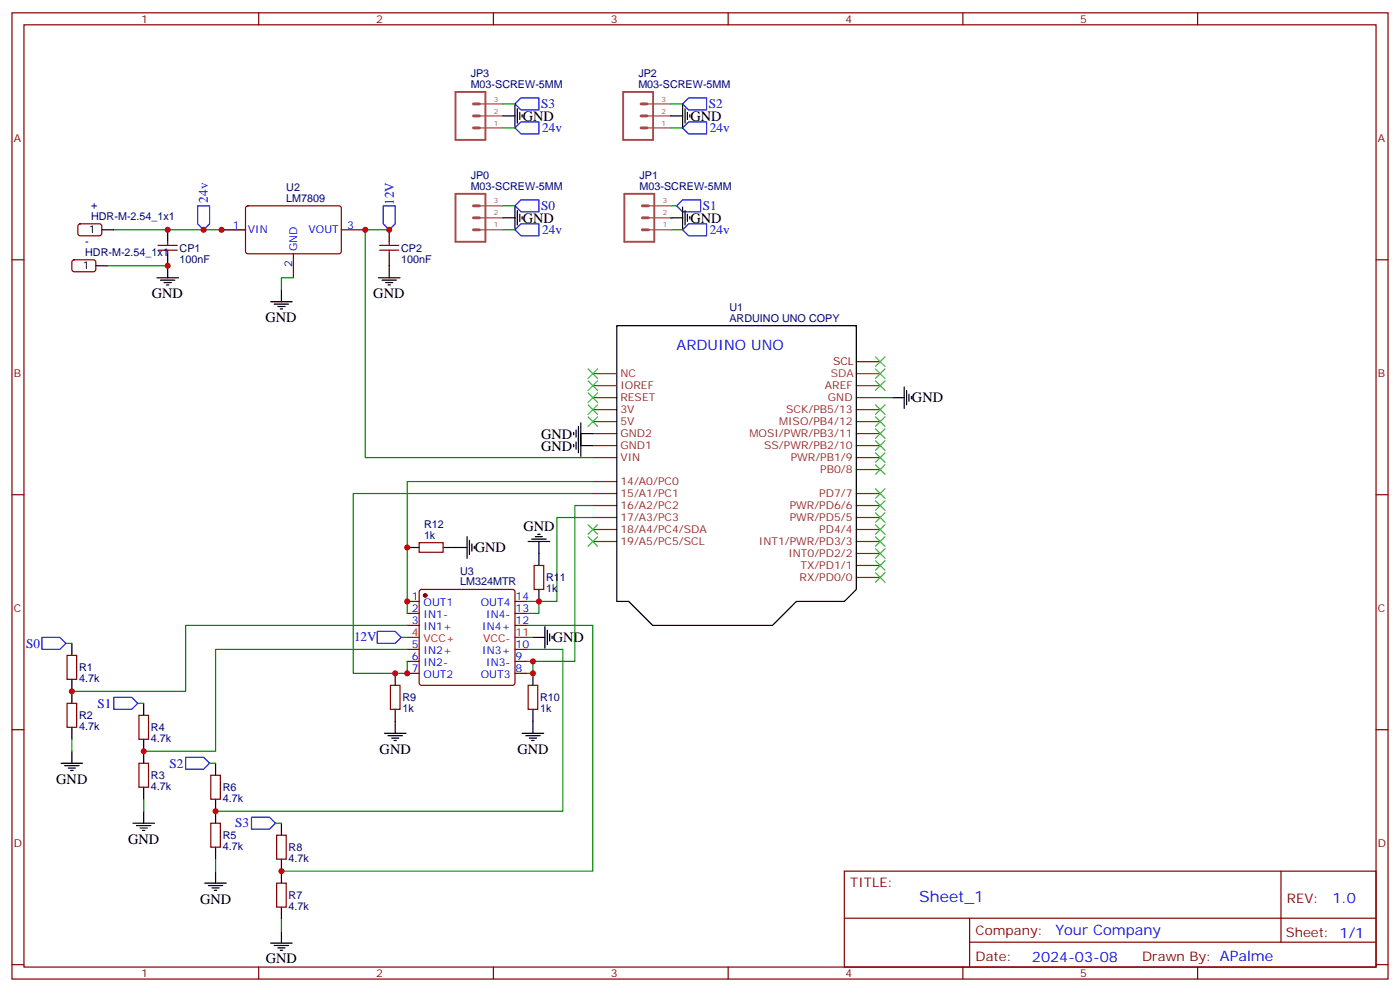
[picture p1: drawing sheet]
<svg xmlns="http://www.w3.org/2000/svg" width="412mm" height="292mm" viewBox="0 0 412 292" stroke-linecap="round" stroke-linejoin="round" font-family="sans-serif">
<g fill="none" stroke="#870000" stroke-width=".35">
<path d="M3.5 3.8h405.4v284.3h-405.4zM7.1 7.3h398.2v277.3h-398.2zM76.2 3.8v3.5M145.3 3.8v3.5M214.5 3.8v3.5M283.6 3.8v3.5M352.8 3.8v3.5M3.5 76.4h3.6M21.4 76.7l.5-.3 5.9 .1 .4 .7v2.3l-.7 .5-5.9-.1-.4-.6v-2.1zM23.2 66.1l.4-.2h6l.4 .7-.1 2.4-.6 .4-5.9-.1-.5-.6v-2.1zM46.6 72.2h5.6M46.6 73.6h5.6"/>
<path d="M49.4 71.2v1M49.4 73.6v1.1M65.3 67.6h7M72.6 60.8l.4-.2h27.1l.4 .7v13l-.7 .4-27-.1-.5-.6v-12.7zM86.4 74.7v7M100.5 67.6h7.1M111.8 72.2h5.7M111.8 73.6h5.7M114.7 71.2v1M114.7 73.6v1.1M405.3 76.4h3.6M3.5 145.6h3.6"/>
<path d="M123.5 159.7h7v2.8h-7zM405.3 145.6h3.6M119.9 177h3.6M123.7 173.7l.5-.2h26.8l.5 .2 .2 .5v26.8l-.2 .5-.5 .2h-26.8l-.5-.3-.2-.4v-26.8zM151.7 177h3.5M157.3 166.4h2.9v7.1h-2.9zM19.8 192.9h2.8v7h-2.8zM119.9 180.5h3.6M119.9 184h3.6M119.9 191.1h3.6M119.9 194.6h3.6M119.9 198.2h3.6"/>
<path d="M151.7 180.5h3.5M151.7 184h3.5M151.7 191.1h3.5M151.7 194.6h3.5M151.7 198.2h3.5M3.5 214.7h3.6M19.8 207h2.8v7h-2.8zM40.9 210.5h2.8v7.1h-2.8zM115 201.7h2.8v7h-2.8zM155.6 201.7h2.8v7h-2.8zM405.3 214.7h3.6M40.9 224.6h2.8v7.1h-2.8z"/>
<path d="M62.1 228.1h2.8v7.1h-2.8zM62.1 242.3h2.8v7h-2.8zM81.5 259.9h2.8v7h-2.8zM81.5 245.8h2.8v7h-2.8zM248.7 256.4h156.6v28.2h-156.6zM377.3 256.4v20.9M248.7 270.2h156.5M285.6 277.3h119.6M285.6 270.2v14.1M3.5 283.9h3.6M76.2 284.6v3.5M145.3 284.6v3.5"/>
<path d="M214.5 284.6v3.5M283.6 284.6v3.5M352.8 284.6v3.5M405.3 283.9h3.6"/>
</g>
<g fill="none" stroke="#8c2424" stroke-width=".35">
<path d="M174.6 117h7.1M174.6 113.5h7.1M174.6 110h7.1M252.2 117h7.1M252.2 113.5h7.1M174.6 134.7h7.1M174.6 131.1h7.1M174.6 127.6h7.1M174.6 124.1h7.1M174.6 120.5h7.1M252.2 138.2h7.1M252.2 134.7h7.1"/>
<path d="M252.2 131.1h7.1M252.2 127.6h7.1M252.2 124.1h7.1M252.2 120.5h7.1M174.6 159.3h7.1M174.6 155.8h7.1M174.6 152.3h7.1M174.6 148.8h7.1M174.6 145.2h7.1M174.6 141.7h7.1M252.2 159.3h7.1M252.2 155.8h7.1"/>
<path d="M252.2 152.3h7.1M252.2 148.8h7.1M252.2 145.2h7.1M252.2 169.9h7.1M252.2 166.4h7.1M252.2 162.9h7.1"/>
</g>
<path d="M252.2 110h7.1" fill="none" stroke="#933" stroke-width=".35"/>
<path d="M252.2 106.4h7.1" fill="none" stroke="#900" stroke-width=".35"/>
<g fill="none" stroke="#000" stroke-width=".35">
<path d="M148.2 34.1h3.5M151.7 30.9v6.4M152.4 32v4.2M153.1 33.1v2.1M153.8 33.8v.7M197.6 34.1h3.5M201.1 30.9v6.4M201.8 32v4.2M202.5 33.1v2.1M203.2 33.8v.7M28.2 78.2h3.5M30 67.6h3.5"/>
<path d="M49.4 67.6v3.6M49.4 74.7v7M114.7 67.6v3.6M114.7 74.7v7M148.2 64.1h3.5M151.7 60.9v6.4M152.4 62v4.2M153.1 63v2.2M153.8 63.7v.8M197.6 64.1h3.5M201.1 60.9v6.4M201.8 62v4.2"/>
<path d="M202.5 63v2.2M203.2 63.7v.8M46.2 81.7h6.4M47.3 82.4h4.2M48.3 83.1h2.1M49 83.9h.7M79.7 88.8h6.4M80.8 89.5h4.2M81.8 90.2h2.2M82.5 90.9h.8M82.9 85.3v3.5M111.5 81.7h6.3"/>
<path d="M112.5 82.4h4.3M113.6 83.1h2.1M114.3 83.9h.7M181.7 95.8h70.5v77.7l-3.5 3.5h-14.1l-7.1 7h-35.2l-7.1-7h-3.5zM262.8 117h3.5M266.3 113.8v6.4M267.1 114.9v4.2M267.8 116v2.1M268.5 116.7v.7M169 127.2v.8M169 130.8v.7M169.7 126.5v2.2"/>
<path d="M169.7 130.1v2.1M170.4 125.5v7.7M171.1 131.1h3.5M171.1 124.4v9.9M171.1 127.6h3.5M137.6 157.9v6.4M138.3 159v4.2M155.6 159.3h6.3M156.6 158.6h4.3M157.7 157.9h2.1M158.4 157.2h.7M158.7 159.3v7.1"/>
<path d="M119.9 161.1h3.6M130.5 161.1h7.1M139 160.1v2.1M139.7 160.8v.7M158.7 173.5v3.5M21.2 189.3v3.6M21.2 199.9v7.1M116.4 198.2v3.5M157 187.6h3.5M157 198.2v3.5M160.5 184.4v6.3M161.2 185.5v4.2"/>
<path d="M161.9 186.5v2.1M162.6 187.2v.7M21.2 214v3.6M42.3 207v3.5M42.3 217.6v7M113.2 215.8h6.4M114.3 216.5h4.2M115.4 217.2h2.1M116.1 217.9h.7M116.4 208.7v7.1M153.8 215.8h6.4M154.9 216.5h4.2"/>
<path d="M155.9 217.2h2.1M156.6 217.9h.7M157 208.7v7.1M18 224.6h6.3M19 225.3h4.3M20.1 226h2.1M20.8 226.7h.7M21.2 221.1v3.5M42.3 231.7v3.5M42.3 238.7v3.6M63.5 224.6v3.5M63.5 235.2v7.1"/>
<path d="M39.2 242.3h6.3M40.2 243h4.2M41.3 243.7h2.1M42 244.4h.7M60.3 259.9h6.4M63.5 249.3v3.5M63.5 256.4v3.5M82.9 242.3v3.5M82.9 252.8v7.1M61.4 260.6h4.2M62.4 261.3h2.2M63.1 262h.8"/>
<path d="M79.7 277.5h6.4M80.8 278.2h4.2M81.8 278.9h2.2M82.5 279.6h.8M82.9 266.9v3.6M82.9 274v3.5"/>
</g>
<path d="M134.2 27.1h8.8v14.1h-8.8zM183.6 27.1h8.8v14.1h-8.8zM134.2 57h8.8v14.2h-8.8zM183.9 57h8.8v14.2h-8.8z" fill="none" stroke="#a64a4a" stroke-width=".56"/>
<path d="M139.5 30.6h1.7M139.5 34.1h1.7M139.5 37.6h1.7M188.8 30.6h1.8M188.8 34.1h1.8M188.8 37.6h1.8M139.5 60.6h1.7M139.5 64.1h1.7M139.5 67.6h1.7M189.2 60.6h1.8M189.2 64.1h1.8M189.2 67.6h1.8" fill="none" stroke="#a64a4a" stroke-width=".85"/>
<path d="M141.2 37.6h7M141.2 34.1h7M141.2 30.6h7M190.6 37.6h7M190.6 34.1h7M190.6 30.6h7M141.2 67.6h7M141.2 64.1h7M141.2 60.6h7M191 67.6h6.9M191 64.1h6.9M191 60.6h6.9" fill="none" stroke="#a64a4a" stroke-width=".35"/>
<g fill="none" stroke="#008700" stroke-width=".35">
<path d="M148.2 37.6h3.5M148.2 30.6h3.5M197.6 37.6h3.5M197.6 30.6h3.5M31.7 78.2h17.7M33.5 67.6h38.8M114.7 67.6h-7.1v67.1h67M148.2 67.6h3.5M148.2 60.6h3.5M197.6 64.1h.3M197.9 67.6h3.2M197.9 60.6h1.4"/>
<path d="M86.4 81.7h-3.5v3.6M259.3 117h3.5M174.6 141.7h-54.7v38.8M174.6 145.2h-70.5v53h15.8v-3.6M174.6 148.8h-5.3v45.8h-12.3v3.6h-1.8M174.6 152.3h-10.6v24.7h-5.3v3.5h-3.5M155.2 177h3.5M19.4 189.3h1.8M118.2 187.6h1.7M119.9 184h-65.2v19.4h-33.5M119.9 191.1h-56.4v30h-21.2M155.2 191.1h10.6v47.6h-102.3"/>
<path d="M155.2 184h19.4v72.4h-91.7M155.2 187.6h1.8M155.2 194.6h1.8M21.2 217.6v3.5M40.6 207h1.7M42.3 235.2v3.5M61.7 224.6h1.8M63.5 252.8v3.6M81.1 242.3h1.8M82.9 270.5v3.5"/>
</g>
<g fill="none" stroke="#00f" stroke-width=".35">
<path d="M151.7 37.6l1.8-1.7h5.2v3.5h-5.2zM151.7 30.6l1.8-1.8h5.2v3.5h-5.2zM201.1 37.6l1.7-1.7h5.3v3.5h-5.3zM201.1 30.6l1.7-1.8h5.3v3.5h-5.3zM58.2 60.6h3.5v5.3l-1.7 1.7-1.8-1.7zM112.9 60.6h3.5v5.3l-1.7 1.7-1.8-1.7zM151.7 67.6l1.8-1.7h5.2v3.5h-5.2zM151.7 60.6l1.8-1.8h5.2v3.5h-5.2zM199.3 60.6l1.8-1.8h5.3v3.5h-5.3zM201.1 67.6l1.7-1.7h5.3v3.5h-5.3zM12.3 187.6h5.3l1.8 1.7-1.8 1.8h-5.3zM111.1 185.8h5.3l1.8 1.8-1.8 1.7h-5.3z"/>
<path d="M33.5 205.2h5.3l1.8 1.8-1.8 1.7h-5.3zM54.7 222.8h5.3l1.7 1.8-1.7 1.8h-5.3zM74.1 240.5h5.3l1.7 1.8-1.7 1.7h-5.3z"/>
</g>
<circle cx="125.2" cy="175.2" r=".53" fill="#870000" stroke="#870000" stroke-width=".35"/>
<path d="M119.9 187.6h3.6M151.7 187.6h3.5" fill="none" stroke="#f00" stroke-width=".35"/>
<g fill="none" stroke="#3c3" stroke-width=".35">
<path d="M173.2 108.5l2.8 2.9M173.2 112.1l2.8 2.8M173.2 115.6l2.8 2.8M173.2 119.1l2.8 2.9M176 108.5l-2.8 2.9M176 112.1l-2.8 2.8M176 115.6l-2.8 2.8M176 119.1l-2.8 2.9M257.9 105l2.8 2.8M257.9 108.5l2.8 2.9M257.9 112.1l2.8 2.8M257.9 119.1l2.8 2.9"/>
<path d="M260.7 105l-2.8 2.8M260.7 108.5l-2.8 2.9M260.7 112.1l-2.8 2.8M260.7 119.1l-2.8 2.9M173.2 122.7l2.8 2.8M176 122.7l-2.8 2.8M257.9 122.7l2.8 2.8M257.9 126.2l2.8 2.8M257.9 129.7l2.8 2.8M257.9 133.2l2.8 2.9M257.9 136.8l2.8 2.8M260.7 122.7l-2.8 2.8"/>
<path d="M260.7 126.2l-2.8 2.8M260.7 129.7l-2.8 2.8M260.7 133.2l-2.8 2.9M260.7 136.8l-2.8 2.8M173.2 154.4l2.8 2.8M173.2 157.9l2.8 2.9M176 154.4l-2.8 2.8M176 157.9l-2.8 2.9M257.9 143.8l2.8 2.8M257.9 147.4l2.8 2.8M257.9 150.9l2.8 2.8M257.9 154.4l2.8 2.8"/>
<path d="M257.9 157.9l2.8 2.9M260.7 143.8l-2.8 2.8M260.7 147.4l-2.8 2.8M260.7 150.9l-2.8 2.8M260.7 154.4l-2.8 2.8M260.7 157.9l-2.8 2.9M257.9 161.5l2.8 2.8M257.9 165l2.8 2.8M257.9 168.5l2.8 2.8M260.7 161.5l-2.8 2.8M260.7 165l-2.8 2.8M260.7 168.5l-2.8 2.8"/>
</g>
<g fill="#c00">
<circle cx="49.4" cy="67.6" r=".88"/>
<circle cx="21.2" cy="203.4" r=".88"/>
<circle cx="119.9" cy="177" r=".88"/>
<circle cx="42.3" cy="221.1" r=".88"/>
<circle cx="119.9" cy="198.2" r=".88"/>
<circle cx="63.5" cy="238.7" r=".88"/>
<circle cx="82.9" cy="256.4" r=".88"/>
<circle cx="114.7" cy="67.6" r=".88"/>
<circle cx="119.9" cy="161.1" r=".88"/>
<circle cx="158.8" cy="177" r=".88"/>
<circle cx="157" cy="198.2" r=".88"/>
<circle cx="157" cy="194.6" r=".88"/>
<circle cx="116.4" cy="198.2" r=".88"/>
<circle cx="49.4" cy="78.2" r=".88"/>
<circle cx="60" cy="67.6" r=".88"/>
<circle cx="65.3" cy="67.6" r=".88"/>
<circle cx="107.6" cy="67.6" r=".88"/>
</g>
<text font-size="4.6" fill="#00f" x="270.8" y="265.4">Sheet_1</text>
<g font-size="4.2">
<text x="154" y="35.5">GND</text>
<text x="203.4" y="35.5">GND</text>
<text x="154" y="65.5">GND</text>
<text x="203.4" y="65.5">GND</text>
<text x="44.7" y="87.8">GND</text>
<text x="110" y="87.8">GND</text>
<text x="78.2" y="94.9">GND</text>
<text x="268.6" y="118.4">GND</text>
<text x="159.4" y="129.1">GND</text>
<text x="159.4" y="132.6">GND</text>
<text x="154.2" y="156.1">GND</text>
<text x="139.9" y="162.5">GND</text>
<text x="162.8" y="189">GND</text>
<text x="111.8" y="221.9">GND</text>
<text x="152.4" y="221.9">GND</text>
<text x="16.6" y="230.6">GND</text>
<text x="37.7" y="248.2">GND</text>
<text x="58.9" y="265.9">GND</text>
<text x="78.3" y="283.5">GND</text>
</g>
<g font-size="4.2" fill="#00f">
<text x="199.3" y="102.9">ARDUINO UNO</text>
<text x="392.5" y="265.6">1.0</text>
<text x="310.9" y="275.2">Your Company</text>
<text x="304" y="283">2024-03-08</text>
</g>
<g font-size="3.9" fill="#00f">
<text x="159.5" y="31.8">S3</text>
<text x="208.8" y="31.8">S2</text>
<text x="159.7" y="38.9">24v</text>
<text x="209.1" y="38.9">24v</text>
<text x="61.2" y="59.6" transform="rotate(-90 61.2 59.6)">24v</text>
<text x="116" y="60.3" transform="rotate(-90 116 60.3)">12V</text>
<text x="159.4" y="61.8">S0</text>
<text x="207.1" y="61.8">S1</text>
<text x="159.7" y="68.9">24v</text>
<text x="209.1" y="68.9">24v</text>
<text x="7.7" y="190.6">S0</text>
<text x="104.3" y="188.8">12V</text>
<text x="28.7" y="208.2">S1</text>
<text x="49.9" y="225.9">S2</text>
<text x="69.3" y="243.5">S3</text>
</g>
<g font-size="3.9" fill="#800">
<text x="250.5" y="260.9">TITLE:</text>
<text x="379.1" y="265.6">REV:</text>
<text x="287.4" y="275.1">Company:</text>
<text x="378.7" y="275.8">Sheet: 1/1</text>
<text x="287.4" y="282.8">Date:</text>
<text x="336.4" y="282.9">Drawn By: APalme</text>
</g>
<g font-size="3.2" fill="#800">
<text x="41.6" y="6.8">1</text>
<text x="110.8" y="6.8">2</text>
<text x="179.9" y="6.8">3</text>
<text x="249.1" y="6.8">4</text>
<text x="318.2" y="6.8">5</text>
<text x="4.1" y="41.9">A</text>
<text x="405.9" y="41.9">A</text>
<text x="4.1" y="111">B</text>
<text x="405.9" y="111">B</text>
<text x="4.1" y="180.2">C</text>
<text x="405.9" y="180.2">C</text>
<text x="4.1" y="249.3">D</text>
<text x="405.9" y="249.3">D</text>
<text x="41.6" y="287.6">1</text>
<text x="110.8" y="287.6">2</text>
<text x="179.9" y="287.6">3</text>
<text x="249.1" y="287.6">4</text>
<text x="318.2" y="287.6">5</text>
</g>
<g font-size="3.2" fill="#000080">
<text x="138.6" y="22.7">JP3</text>
<text x="188" y="22.7">JP2</text>
<text x="138.6" y="26">M03-SCREW-5MM</text>
<text x="188" y="26">M03-SCREW-5MM</text>
<text x="138.6" y="52.7">JP0</text>
<text x="188.4" y="52.7">JP1</text>
<text x="84.3" y="59.5">LM7809</text>
<text x="84.3" y="56.3">U2</text>
<text x="138.6" y="56">M03-SCREW-5MM</text>
<text x="188.4" y="56">M03-SCREW-5MM</text>
<text x="26.8" y="64.8">HDR-M-2.54_1x1</text>
<text x="26.8" y="61.6">+</text>
<text x="25.1" y="75.4">HDR-M-2.54_1x1</text>
<text x="25.1" y="72.2">-</text>
<text x="52.9" y="77.3">100nF</text>
<text x="52.9" y="74.1">CP1</text>
<text x="118.2" y="77.3">100nF</text>
<text x="118.2" y="74.1">CP2</text>
<text x="214.9" y="94.8">ARDUINO UNO COPY</text>
<text x="214.9" y="91.5">U1</text>
<text x="124.9" y="155.5">R12</text>
<text x="124.9" y="158.6">1k</text>
<text x="135.5" y="172.3">LM324MTR</text>
<text x="135.5" y="169.1">U3</text>
<text x="160.9" y="171.1">R11</text>
<text x="160.9" y="174.3">1k</text>
<text x="23.3" y="197.5">R1</text>
<text x="23.3" y="200.7">4.7k</text>
<text x="118.5" y="209.5">1k</text>
<text x="118.5" y="206.4">R9</text>
<text x="159.1" y="209.5">1k</text>
<text x="159.1" y="206.4">R10</text>
<text x="23.3" y="214.8">4.7k</text>
<text x="23.3" y="211.6">R2</text>
<text x="44.4" y="215.2">R4</text>
<text x="44.4" y="218.4">4.7k</text>
<text x="44.4" y="232.5">4.7k</text>
<text x="44.4" y="229.3">R3</text>
<text x="65.6" y="232.8">R6</text>
<text x="65.6" y="236">4.7k</text>
<text x="65.6" y="250.1">4.7k</text>
<text x="65.6" y="246.9">R5</text>
<text x="85" y="250.5">R8</text>
<text x="85" y="253.6">4.7k</text>
<text x="85" y="267.7">4.7k</text>
<text x="85" y="264.6">R7</text>
</g>
<g font-size="3.2">
<text x="26.2" y="68.7">1</text>
<text x="24.4" y="79.3">1</text>
</g>
<g font-size="3.2" fill="#00f">
<text x="68.5" y="67.3">1</text>
<text x="73" y="68.7">VIN</text>
<text x="90.9" y="68.7">VOUT</text>
<text x="102.3" y="67.3">3</text>
<text x="87.5" y="74" transform="rotate(-90 87.5 74)">GND</text>
<text x="86.1" y="78.5" transform="rotate(-90 86.1 78.5)">2</text>
<text x="121.3" y="176.6">1</text>
<text x="124.8" y="178.4">OUT1</text>
<text x="141.6" y="178.4">OUT4</text>
<text x="151.9" y="176.6">14</text>
<text x="121.3" y="180.2">2</text>
<text x="121.3" y="183.7">3</text>
<text x="124.8" y="181.9">IN1-</text>
<text x="124.8" y="185.5">IN1+</text>
<text x="142.1" y="185.5">IN4+</text>
<text x="143.2" y="181.9">IN4-</text>
<text x="151.9" y="183.7">12</text>
<text x="151.9" y="180.2">13</text>
<text x="121.3" y="190.7">5</text>
<text x="151.9" y="190.7">10</text>
<text x="121.3" y="194.3">6</text>
<text x="121.3" y="197.8">7</text>
<text x="124.8" y="192.5">IN2+</text>
<text x="124.8" y="196">IN2-</text>
<text x="142.1" y="192.5">IN3+</text>
<text x="143.2" y="196">IN3-</text>
<text x="151.9" y="197.8">8</text>
<text x="151.9" y="194.3">9</text>
<text x="124.8" y="199.6">OUT2</text>
<text x="141.6" y="199.6">OUT3</text>
</g>
<text font-size="3.2" fill="#900" x="245.4" y="107.5">SCL</text>
<g font-size="3.2" fill="#8d2323">
<text x="182.7" y="111">NC</text>
<text x="182.7" y="118.1">RESET</text>
<text x="182.7" y="114.5">IOREF</text>
<text x="243" y="114.5">AREF</text>
<text x="243.9" y="118.1">GND</text>
<text x="182.7" y="125.1">5V</text>
<text x="182.7" y="121.6">3V</text>
<text x="229.5" y="125.1">MISO/PB4/12</text>
<text x="231.6" y="121.6">SCK/PB5/13</text>
<text x="182.7" y="128.7">GND2</text>
<text x="220.8" y="128.7">MOSI/PWR/PB3/11</text>
<text x="182.7" y="135.7">VIN</text>
<text x="182.7" y="132.2">GND1</text>
<text x="225.1" y="132.2">SS/PWR/PB2/10</text>
<text x="232.9" y="135.7">PWR/PB1/9</text>
<text x="182.7" y="142.8">14/A0/PC0</text>
<text x="241.6" y="139.2">PB0/8</text>
<text x="182.7" y="149.8">16/A2/PC2</text>
<text x="182.7" y="146.3">15/A1/PC1</text>
<text x="232.6" y="149.8">PWR/PD6/6</text>
<text x="241.3" y="146.3">PD7/7</text>
<text x="182.7" y="153.4">17/A3/PC3</text>
<text x="232.6" y="153.4">PWR/PD5/5</text>
<text x="182.7" y="160.4">19/A5/PC5/SCL</text>
<text x="182.7" y="156.9">18/A4/PC4/SDA</text>
<text x="223.5" y="160.4">INT1/PWR/PD3/3</text>
<text x="241.3" y="156.9">PD4/4</text>
<text x="232.2" y="163.9">INT0/PD2/2</text>
<text x="235.8" y="167.5">TX/PD1/1</text>
<text x="235.5" y="171">RX/PD0/0</text>
</g>
<text font-size="3.2" fill="#933" x="244.8" y="111">SDA</text>
<g font-size="3.2" fill="#f00">
<text x="121.3" y="187.2">4</text>
<text x="124.8" y="189">VCC+</text>
<text x="142.3" y="189">VCC-</text>
<text x="151.9" y="187.2">11</text>
</g>
<g font-size="2.1" fill="#a54b4b">
<text x="145.5" y="29.9">3</text>
<text x="194.9" y="29.9">3</text>
<text x="145.5" y="33.4">2</text>
<text x="194.9" y="33.4">2</text>
<text x="145.5" y="36.9">1</text>
<text x="194.9" y="36.9">1</text>
<text x="145.5" y="59.9">3</text>
<text x="195.2" y="59.9">3</text>
<text x="145.5" y="63.4">2</text>
<text x="195.2" y="63.4">2</text>
<text x="145.5" y="66.9">1</text>
<text x="195.2" y="66.9">1</text>
</g>
</svg>
